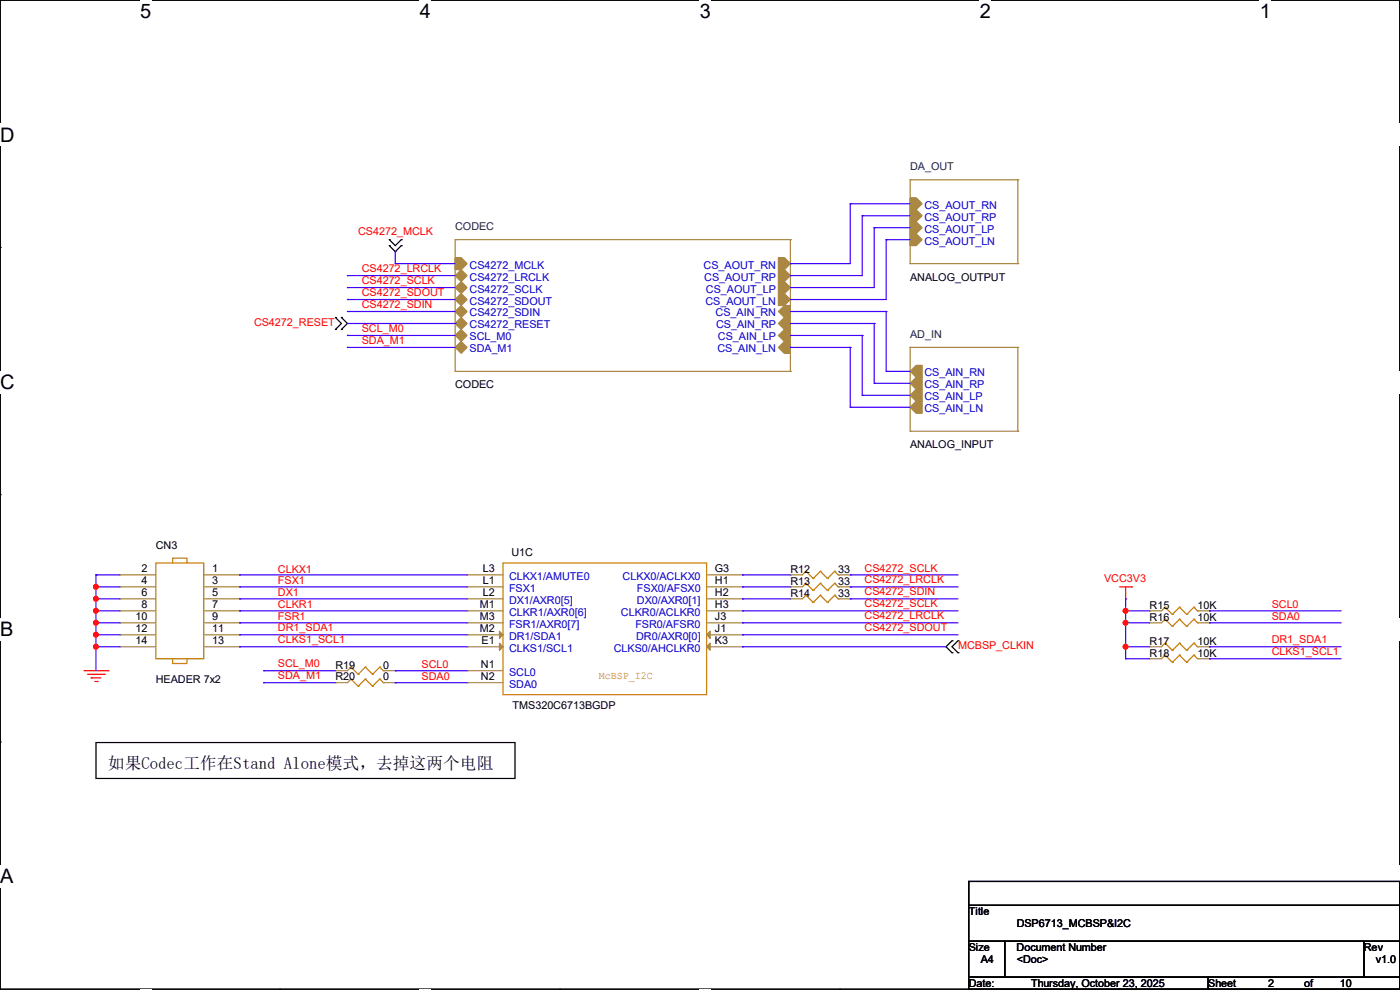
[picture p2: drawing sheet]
<svg xmlns="http://www.w3.org/2000/svg" width="297mm" height="210mm" viewBox="0 0 297 210" stroke-linecap="round" stroke-linejoin="round" font-family="sans-serif">
<path d="M0 0h297v209.8h-297z" fill="none" stroke="#000" stroke-width=".25"/>
<g fill="#fff">
<path d="M29.7 0h2.4v4.8h-2.4z"/>
<path d="M29.7 209.8h2.4v.2h-2.4z"/>
</g>
<path d="M59.4 0h.1M59.4 209.8h.1" fill="none" stroke="#000" stroke-width=".25"/>
<g fill="#fff">
<path d="M89.1 0h2.3v4.8h-2.3z"/>
<path d="M89.1 209.8h2.3v.2h-2.3z"/>
</g>
<path d="M118.8 0h.1M118.8 209.8h.1" fill="none" stroke="#000" stroke-width=".25"/>
<g fill="#fff">
<path d="M148.5 0h2.3v4.8h-2.3z"/>
<path d="M148.5 209.8h2.3v.2h-2.3z"/>
</g>
<path d="M178.2 0h.1M178.2 209.8h.1" fill="none" stroke="#000" stroke-width=".25"/>
<g fill="#fff">
<path d="M207.9 0h2.3v4.8h-2.3z"/>
<path d="M207.9 209.8h2.3v.2h-2.3z"/>
</g>
<path d="M237.6 0h.1M237.6 209.8h.1" fill="none" stroke="#000" stroke-width=".25"/>
<g fill="#fff">
<path d="M267.3 0h2.3v4.8h-2.3z"/>
<path d="M267.3 209.8h2.3v.2h-2.3z"/>
<path d="M0 26.2h3.1v4.8h-3.1z"/>
<path d="M297 26.2v4.8z"/>
<path d="M0 78.7h3.1v4.7h-3.1z"/>
<path d="M297 78.7v4.7z"/>
</g>
<path d="M0 52.5h.1M297 52.5h.1" fill="none" stroke="#000" stroke-width=".25"/>
<g fill="#fff">
<path d="M0 131.1h2.9v4.8h-2.9z"/>
<path d="M297 131.1v4.8z"/>
</g>
<path d="M0 104.9h.1M297 104.9h.1" fill="none" stroke="#000" stroke-width=".25"/>
<g fill="#fff">
<path d="M0 183.6h2.9v4.7h-2.9z"/>
<path d="M296.9 183.6h.1v4.7h-.1z"/>
</g>
<g fill="none" stroke="#000" stroke-width=".25">
<path d="M82.6 52.1h.1M82.6 50.8h.1M82.6 52.1l1.3 1.3 1.2-1.3M82.6 50.8l1.3 1.3 1.2-1.3M85.1 52.1h.1M85.1 50.8h.1M71.2 67.4h.1M71.2 69.9h.1M71.2 67.4l1.2 1.2-1.2 1.3M72.4 69.9h.1M72.4 67.4h.1M72.4 67.4l1.3 1.2-1.3 1.3"/>
<path d="M202 135.9h.1M202 138.5h.1M202 135.9l-1.3 1.3 1.3 1.3M203.2 138.5h.1M203.2 135.9h.1M203.2 135.9l-1.2 1.3 1.2 1.3M0 157.4h.1M20.4 157.5h88.9v7.6h-88.9zM297 157.4h.1M205.5 187h91.5v5.1h-91.5zM205.5 192.1h91.5v7.6h-91.5zM205.5 199.7h7.6v7.6h-7.6z"/>
<path d="M213.1 199.7h76.2v7.6h-76.2zM289.3 199.7h7.7v7.6h-7.7zM205.5 207.3h50.8v2.5h-50.8zM256.3 207.3h40.7v2.5h-40.7z"/>
</g>
<path d="M237.5 124.5h2.6M238.8 127h.1M238.8 124.5v2.5M240.1 124.5h.1M17.8 142.3h5.1M18.6 143h3.5M19.3 143.8h.1M19.3 143.8h2.1M20.1 144.6h.5M20.6 144.6h.1M22.1 143h.1M22.9 142.3h.1" fill="none" stroke="#f00" stroke-width=".25"/>
<g fill="none" stroke="#cc8006" stroke-width=".25">
<path d="M33.1 119.4h10.1v20.3h-10.1zM36.6 119.4v-1h3.1v1M106.7 119.4h43.2v28h-43.2zM36.6 139.7v1.1h3.1v-1.1M171 123.7h.1M171 121.2h.1M171 126.3h.1M171 123.7l-.8 .8M171 123.7l1.5 1.6M171 121.2l-.8 .8M171 121.2l1.5 1.5M171 126.3l-.8 .7"/>
<path d="M171 126.3l1.5 1.5M172.5 125.3h.1M172.5 122.7h.1M172.5 127.8h.1M174 123.7h.1M174 121.2h.1M174 126.3h.1M174 123.7l-1.5 1.6M174 123.7l1.6 1.6M174 121.2l-1.5 1.5M174 121.2l1.6 1.5M174 126.3l-1.5 1.5"/>
<path d="M174 126.3l1.6 1.5M175.6 125.3h.1M175.6 122.7h.1M175.6 127.8h.1M177.1 123.7h.1M177.1 121.2h.1M177.1 126.3h.1M177.1 123.7l-1.5 1.6M177.1 123.7l.7 .8M177.1 121.2l-1.5 1.5M177.1 121.2l.7 .8M177.1 126.3l-1.5 1.5"/>
<path d="M177.1 126.3l.7 .7M177.8 124.5h.1M177.8 122h.1M177.8 127h.1M247.2 128.8h.1M247.2 131.4h.1M247.2 136.4h.1M247.2 139h.1M247.2 128.8l-.8 .8M247.2 128.8l1.5 1.5M247.2 131.4l-.8 .7M247.2 131.4l1.5 1.5"/>
<path d="M247.2 136.4l-.8 .8M247.2 136.4l1.5 1.6M247.2 139l-.8 .7M247.2 139l1.5 1.5M248.7 130.3h.1M248.7 132.9h.1M248.7 138h.1M250.2 128.8h.1M250.2 131.4h.1M250.2 136.4h.1M250.2 139h.1M250.2 128.8l-1.5 1.5"/>
<path d="M250.2 128.8l1.6 1.5M250.2 131.4l-1.5 1.5M250.2 131.4l1.6 1.5M250.2 136.4l-1.5 1.6M250.2 136.4l1.6 1.6M250.2 139l-1.5 1.5M250.2 139l1.6 1.5M251.8 130.3h.1M251.8 132.9h.1M251.8 138h.1M253.3 128.8h.1M253.3 131.4h.1"/>
<path d="M253.3 136.4h.1M253.3 139h.1M253.3 128.8l-1.5 1.5M253.3 128.8l.7 .8M253.3 131.4l-1.5 1.5M253.3 131.4l.7 .7M253.3 136.4l-1.5 1.6M253.3 136.4l.7 .8M253.3 139l-1.5 1.5M253.3 139l.7 .7M254 129.6h.1M254 132.1h.1"/>
<path d="M254 137.2h.1M254 139.7h.1M74.5 141.5h.1M74.5 144.1h.1M74.5 141.5l-.8 .8M74.5 141.5l1.5 1.5M74.5 144.1l-.8 .7M74.5 144.1l1.5 1.5M76 143h.1M76 145.6h.1M77.5 141.5h.1M77.5 144.1h.1"/>
<path d="M77.5 141.5l-1.5 1.5M77.5 141.5l1.5 1.5M77.5 144.1l-1.5 1.5M77.5 144.1l1.5 1.5M79 143h.1M79 145.6h.1M80.6 141.5h.1M80.6 144.1h.1M80.6 141.5l-1.6 1.5M80.6 141.5l.7 .8M80.6 144.1l-1.6 1.5M80.6 144.1l.7 .7"/>
<path d="M81.3 142.3h.1M81.3 144.8h.1M248.7 140.5h.1M251.8 140.5h.1"/>
</g>
<g fill="none" stroke="#a84" stroke-width=".25">
<path d="M193.1 38.1h.1M193.1 38.1v17.8M193.1 38.1h22.8M215.9 38.1h.1M215.9 38.1v17.8M96.6 50.8h.1M96.6 50.8h71.1M96.6 50.8v28M167.7 50.8h.1M167.7 50.8v28M193.1 55.9h.1M193.1 55.9h22.8"/>
<path d="M215.9 55.9h.1M96.6 78.8h.1M96.6 78.8h71.1M167.7 78.8h.1M193.1 73.7h.1M193.1 73.7h22.8M193.1 73.7v17.8M215.9 73.7h.1M215.9 73.7v17.8M193.1 91.5h.1M193.1 91.5h22.8M215.9 91.5h.1"/>
<path d="M25.4 132.1h.1M25.4 134.7h.1M25.4 137.2h.1M25.4 122h.1M25.4 124.5h.1M25.4 127h.1M25.4 129.6h.1M25.4 124.5h7.7M25.4 129.6h7.7M25.4 132.1h7.7M25.4 122h7.7M25.4 127h7.7"/>
<path d="M25.4 137.2h7.7M25.4 134.7h7.7M43.2 124.5h7.6M43.2 129.6h7.6M43.2 132.1h7.6M43.2 122h7.6M43.2 127h7.6M43.2 137.2h7.6M43.2 134.7h7.6M50.8 122h.1M50.8 134.7h.1M50.8 137.2h.1"/>
<path d="M50.8 124.5h.1M50.8 127h.1M50.8 129.6h.1M50.8 132.1h.1M99.1 122h.1M99.1 124.5h.1M99.1 127h.1M99.1 129.6h.1M99.1 132.1h.1M99.1 134.7h.1M99.1 137.2h.1M99.1 124.5h7.6"/>
<path d="M99.1 129.6h7.6M99.1 132.1h7.6M99.1 122h7.6M99.1 127h7.6M99.1 137.2h7.6M99.1 134.7h7.6M149.9 124.5h7.6M149.9 129.6h7.6M149.9 132.1h7.6M149.9 122h7.6M149.9 127h7.6M149.9 137.2h7.6"/>
<path d="M149.9 134.7h7.6M157.5 122h.1M157.5 124.5h.1M157.5 127h.1M157.5 129.6h.1M157.5 132.1h.1M157.5 134.7h.1M157.5 137.2h.1M167.7 124.5h.1M167.7 122h.1M167.7 127h.1M167.7 124.5h2.5"/>
<path d="M167.7 122h2.5M167.7 127h2.5M177.8 124.5h2.6M177.8 122h2.6M177.8 127h2.6M180.4 124.5h.1M180.4 122h.1M180.4 127h.1M243.9 129.6h.1M243.9 132.1h.1M243.9 137.2h.1M243.9 139.7h.1"/>
<path d="M243.9 129.6h2.5M243.9 132.1h2.5M243.9 137.2h2.5M243.9 139.7h2.5M254 129.6h2.6M254 132.1h2.6M254 137.2h2.6M254 139.7h2.6M256.6 129.6h.1M256.6 132.1h.1M256.6 137.2h.1M256.6 139.7h.1"/>
<path d="M71.2 142.3h.1M71.2 144.8h.1M71.2 142.3h2.5M71.2 144.8h2.5M81.3 142.3h2.6M81.3 144.8h2.6M83.9 142.3h.1M83.9 144.8h.1M99.1 142.3h.1M99.1 144.8h.1M99.1 142.3h7.6M99.1 144.8h7.6"/>
</g>
<g fill="#a84" stroke="#a84" stroke-width=".25">
<path d="M106 133.9l.7 .8-.7 .7z"/>
<path d="M106 136.4l.7 .8-.7 .8z"/>
<path d="M150.7 133.9v1.5l-.8-.7z"/>
<path d="M149.9 137.2l.8-.8v1.6z"/>
<path d="M194.4 82.6h1.2v2.5h-1.2l-1.3-1.2z" fill-rule="evenodd"/>
<path d="M193.1 86.4l1.3-1.3h1.2v2.6h-1.2z" fill-rule="evenodd"/>
<path d="M193.1 81.3l1.3-1.2h1.2v2.5h-1.2z" fill-rule="evenodd"/>
<path d="M194.4 77.5h1.2v2.6h-1.2l-1.3-1.3z" fill-rule="evenodd"/>
<path d="M193.1 49.6h1.3l1.2 1.2-1.2 1.3h-1.3z" fill-rule="evenodd"/>
<path d="M193.1 47h1.3l1.2 1.3-1.2 1.3h-1.3z" fill-rule="evenodd"/>
<path d="M193.1 42h1.3l1.2 1.2-1.2 1.3h-1.3z" fill-rule="evenodd"/>
<path d="M193.1 44.5h1.3l1.2 1.3-1.2 1.2h-1.3z" fill-rule="evenodd"/>
<path d="M165.1 54.7h1.3l1.3 1.2-1.3 1.3h-1.3z" fill-rule="evenodd"/>
<path d="M165.1 57.2h1.3l1.3 1.3-1.3 1.2h-1.3z" fill-rule="evenodd"/>
<path d="M165.1 59.7h1.3l1.3 1.3-1.3 1.3h-1.3z" fill-rule="evenodd"/>
<path d="M165.1 62.3h1.3l1.3 1.2-1.3 1.3h-1.3z" fill-rule="evenodd"/>
<path d="M165.1 66.1l1.3-1.3h1.3v2.6h-1.3z" fill-rule="evenodd"/>
<path d="M165.1 68.6l1.3-1.2h1.3v2.5h-1.3z" fill-rule="evenodd"/>
<path d="M165.1 71.2l1.3-1.3h1.3v2.5h-1.3z" fill-rule="evenodd"/>
<path d="M165.1 73.7l1.3-1.3h1.3v2.6h-1.3z" fill-rule="evenodd"/>
<path d="M96.6 54.7h1.2l1.3 1.2-1.3 1.3h-1.2z" fill-rule="evenodd"/>
<path d="M96.6 58.5l1.2-1.3 1.3 1.3-1.3 1.2z" fill-rule="evenodd"/>
<path d="M96.6 61l1.2-1.3 1.3 1.3-1.3 1.3z" fill-rule="evenodd"/>
<path d="M96.6 63.5l1.2-1.2 1.3 1.2-1.3 1.3z" fill-rule="evenodd"/>
<path d="M96.6 66.1l1.2-1.3 1.3 1.3-1.3 1.3z" fill-rule="evenodd"/>
<path d="M96.6 68.6l1.2-1.2 1.3 1.2-1.3 1.3z" fill-rule="evenodd"/>
<path d="M96.6 71.2l1.2-1.3 1.3 1.3-1.3 1.2z" fill-rule="evenodd"/>
<path d="M96.6 73.7l1.2-1.3 1.3 1.3-1.3 1.3z" fill-rule="evenodd"/>
</g>
<g fill="none" stroke="#4200ff" stroke-width=".25">
<path d="M73.7 58.5h.1M73.7 58.5h22.9M83.9 53.4h.1M83.9 55.9h.1M83.9 55.9h12.7M83.9 53.4v2.5M167.7 55.9h.1M167.7 58.5h.1M180.4 43.2h.1M180.4 43.2h12.7M180.4 43.2v12.7h-12.7M182.9 45.8h.1"/>
<path d="M182.9 45.8v12.7h-15.2M182.9 45.8h10.2M185.5 48.3h.1M185.5 48.3v12.7h-17.8M185.5 48.3h7.6M188 50.8h.1M188 50.8v12.7h-20.3M188 50.8h5.1M73.7 61h.1M73.7 63.5h.1M73.7 66.1h.1M73.7 71.2h.1"/>
<path d="M73.7 73.7h.1M73.7 61h22.9M73.7 63.5h22.9M73.7 66.1h22.9M73.7 68.6h22.9M73.7 71.2h22.9M73.7 73.7h22.9M96.6 68.6h.1M167.7 61h.1M167.7 63.5h.1M167.7 66.1h.1M167.7 68.6h.1"/>
<path d="M167.7 71.2h.1M167.7 73.7h.1M167.7 66.1h20.3M167.7 68.6h17.8M167.7 71.2h15.2M167.7 73.7h12.7M180.4 73.7h.1M180.4 73.7v12.7M182.9 71.2h.1M182.9 71.2v12.7M185.5 68.6h.1M185.5 68.6v12.7"/>
<path d="M188 66.1h.1M188 78.8h.1M188 66.1v12.7M188 78.8h5.1M180.4 86.4h.1M180.4 86.4h12.7M182.9 83.9h.1M182.9 83.9h10.2M185.5 81.3h.1M185.5 81.3h7.6M20.4 122h.1M20.4 124.5h.1"/>
<path d="M20.4 127h.1M20.4 129.6h.1M20.4 132.1h.1M20.4 134.7h.1M20.4 137.2h.1M20.4 122h5M20.4 124.5h5M20.4 127h5M20.4 129.6h5M20.4 132.1h5M20.4 134.7h5M20.4 137.2h5"/>
<path d="M20.4 122v20.3M50.8 122h.1M50.8 124.5h.1M50.8 127h.1M50.8 129.6h.1M50.8 132.1h.1M50.8 134.7h.1M50.8 137.2h.1M50.8 122h48.3M50.8 124.5h48.3M50.8 127h48.3M50.8 129.6h48.3"/>
<path d="M50.8 132.1h48.3M50.8 134.7h48.3M50.8 137.2h48.3M157.5 122h.1M157.5 124.5h.1M157.5 127h.1M157.5 129.6h.1M157.5 132.1h.1M157.5 134.7h.1M157.5 137.2h.1M157.5 122h10.2M157.5 124.5h10.2"/>
<path d="M157.5 127h10.2M157.5 129.6h45.7M157.5 132.1h45.7M157.5 134.7h45.7M157.5 137.2h43.2M180.4 122h.1M180.4 124.5h.1M180.4 127h.1M180.4 122h22.8M180.4 124.5h22.8M180.4 127h22.8M238.8 127h.1"/>
<path d="M238.8 129.6h.1M238.8 132.1h.1M238.8 137.2h.1M238.8 139.7h.1M238.8 129.6h5.1M238.8 132.1h5.1M238.8 137.2h5.1M238.8 127v12.7M238.8 139.7h5.1M256.6 129.6h.1M256.6 132.1h.1M256.6 137.2h.1"/>
<path d="M256.6 139.7h.1M256.6 129.6h27.9M256.6 132.1h27.9M256.6 137.2h27.9M256.6 139.7h27.9M55.9 142.3h.1M55.9 144.8h.1M55.9 142.3h15.3M55.9 144.8h15.3M83.9 142.3h.1M83.9 144.8h.1M83.9 142.3h15.2"/>
<path d="M83.9 144.8h15.2"/>
</g>
<g fill="#f00" stroke="#f00" stroke-width=".25">
<circle cx="20.3" cy="124.5" r=".49"/>
<circle cx="20.3" cy="127" r=".49"/>
<circle cx="20.3" cy="132.1" r=".49"/>
<circle cx="20.3" cy="129.6" r=".49"/>
<circle cx="20.3" cy="134.6" r=".49"/>
<circle cx="20.3" cy="137.2" r=".49"/>
<circle cx="238.8" cy="132.1" r=".49"/>
<circle cx="238.8" cy="129.6" r=".49"/>
<circle cx="238.8" cy="137.2" r=".49"/>
</g>
<g font-size="4.2">
<text x="29.7" y="3.9">5</text>
<text x="89.1" y="3.9">4</text>
<text x="148.5" y="3.9">3</text>
<text x="207.9" y="3.9">2</text>
<text x="267.3" y="3.9">1</text>
<text x="0" y="30.1">D</text>
<text x="0" y="82.5">C</text>
<text x="0" y="135">B</text>
<text x="0" y="187.4">A</text>
<text x="297" y="187.4">A</text>
</g>
<text font-size="3.6" x="22.9" y="163.1">如果Codec工作在Stand Alone模式，去掉这两个电阻</text>
<g font-size="2.3" fill="#004040">
<text x="193.1" y="36.2">DA_OUT</text>
<text x="96.6" y="48.9">CODEC</text>
<text x="193.1" y="71.7">AD_IN</text>
</g>
<g font-size="2.3" fill="#00c">
<text x="196.1" y="44.3">CS_AOUT_RN</text>
<text x="196.1" y="46.8">CS_AOUT_RP</text>
<text x="196.1" y="51.9">CS_AOUT_LN</text>
<text x="196.1" y="49.4">CS_AOUT_LP</text>
<text x="99.6" y="57">CS4272_MCLK</text>
<text x="99.6" y="59.5">CS4272_LRCLK</text>
<text x="149.3" y="57">CS_AOUT_RN</text>
<text x="149.4" y="59.5">CS_AOUT_RP</text>
<text x="99.6" y="62.1">CS4272_SCLK</text>
<text x="99.6" y="64.6">CS4272_SDOUT</text>
<text x="149.7" y="64.6">CS_AOUT_LN</text>
<text x="149.8" y="62.1">CS_AOUT_LP</text>
<text x="99.6" y="67.1">CS4272_SDIN</text>
<text x="99.6" y="69.7">CS4272_RESET</text>
<text x="151.8" y="67.1">CS_AIN_RN</text>
<text x="151.9" y="69.7">CS_AIN_RP</text>
<text x="99.6" y="72.2">SCL_M0</text>
<text x="99.6" y="74.8">SDA_M1</text>
<text x="152.2" y="74.8">CS_AIN_LN</text>
<text x="152.3" y="72.2">CS_AIN_LP</text>
<text x="196.1" y="82.4">CS_AIN_RP</text>
<text x="196.1" y="79.8">CS_AIN_RN</text>
<text x="196.1" y="84.9">CS_AIN_LP</text>
<text x="196.1" y="87.5">CS_AIN_LN</text>
<text x="108" y="123">CLKX1/AMUTE0</text>
<text x="108" y="125.6">FSX1</text>
<text x="132.1" y="123">CLKX0/ACLKX0</text>
<text x="135.1" y="125.6">FSX0/AFSX0</text>
<text x="108" y="128.1">DX1/AXR0[5]</text>
<text x="108" y="130.6">CLKR1/AXR0[6]</text>
<text x="131.7" y="130.6">CLKR0/ACLKR0</text>
<text x="135.1" y="128.1">DX0/AXR0[1]</text>
<text x="108" y="133.2">FSR1/AXR0[7]</text>
<text x="108" y="135.7">DR1/SDA1</text>
<text x="134.8" y="133.2">FSR0/AFSR0</text>
<text x="135" y="135.7">DR0/AXR0[0]</text>
<text x="108" y="138.3">CLKS1/SCL1</text>
<text x="108" y="143.3">SCL0</text>
<text x="130.2" y="138.3">CLKS0/AHCLKR0</text>
<text x="108" y="145.9">SDA0</text>
</g>
<g font-size="2.3" fill="#f00">
<text x="76" y="49.9">CS4272_MCLK</text>
<text x="76.8" y="57.7">CS4272_LRCLK</text>
<text x="76.8" y="60.3">CS4272_SCLK</text>
<text x="76.8" y="62.8">CS4272_SDOUT</text>
<text x="76.8" y="65.4">CS4272_SDIN</text>
<text x="53.9" y="69.2">CS4272_RESET</text>
<text x="76.8" y="70.4">SCL_M0</text>
<text x="76.8" y="73">SDA_M1</text>
<text x="59" y="121.5">CLKX1</text>
<text x="59" y="124">FSX1</text>
<text x="183.4" y="121.2">CS4272_SCLK</text>
<text x="183.4" y="123.8">CS4272_LRCLK</text>
<text x="234.2" y="123.5">VCC3V3</text>
<text x="59" y="126.5">DX1</text>
<text x="59" y="129.1">CLKR1</text>
<text x="59" y="131.6">FSR1</text>
<text x="183.4" y="126.3">CS4272_SDIN</text>
<text x="183.4" y="128.9">CS4272_SCLK</text>
<text x="183.4" y="131.4">CS4272_LRCLK</text>
<text x="269.8" y="129.1">SCL0</text>
<text x="269.8" y="131.6">SDA0</text>
<text x="59" y="133.9">DR1_SDA1</text>
<text x="59" y="136.5">CLKS1_SCL1</text>
<text x="183.4" y="133.9">CS4272_SDOUT</text>
<text x="203.2" y="137.8">MCBSP_CLKIN</text>
<text x="269.8" y="136.5">DR1_SDA1</text>
<text x="59" y="141.6">SCL_M0</text>
<text x="89.5" y="141.8">SCL0</text>
<text x="269.8" y="139">CLKS1_SCL1</text>
<text x="59" y="144.1">SDA_M1</text>
<text x="89.5" y="144.3">SDA0</text>
</g>
<g font-size="2.3">
<text x="193.1" y="59.5">ANALOG_OUTPUT</text>
<text x="96.6" y="82.4">CODEC</text>
<text x="193.1" y="95.1">ANALOG_INPUT</text>
<text x="33.1" y="116.4">CN3</text>
<text x="108.5" y="117.9">U1C</text>
<text x="30" y="121.4">2</text>
<text x="30" y="124">4</text>
<text x="45" y="121.4">1</text>
<text x="45" y="124">3</text>
<text x="102.4" y="121.4">L3</text>
<text x="102.4" y="124">L1</text>
<text x="151.7" y="121.4">G3</text>
<text x="151.7" y="124">H1</text>
<text x="167.7" y="124">R13</text>
<text x="167.7" y="121.5">R12</text>
<text x="177.8" y="124">33</text>
<text x="177.8" y="121.5">33</text>
<text x="28.7" y="131.6">10</text>
<text x="30" y="126.5">6</text>
<text x="30" y="129">8</text>
<text x="45" y="126.5">5</text>
<text x="45" y="129">7</text>
<text x="45" y="131.6">9</text>
<text x="101.8" y="129">M1</text>
<text x="101.8" y="131.6">M3</text>
<text x="102.4" y="126.5">L2</text>
<text x="151.7" y="126.5">H2</text>
<text x="151.7" y="129">H3</text>
<text x="151.7" y="131.6">J3</text>
<text x="167.7" y="126.6">R14</text>
<text x="177.8" y="126.6">33</text>
<text x="243.9" y="129.1">R15</text>
<text x="243.9" y="131.7">R16</text>
<text x="254" y="129.1">10K</text>
<text x="254" y="131.7">10K</text>
<text x="28.7" y="134.1">12</text>
<text x="28.7" y="136.7">14</text>
<text x="45" y="134.1">11</text>
<text x="45" y="136.7">13</text>
<text x="101.8" y="134.1">M2</text>
<text x="102.2" y="136.7">E1</text>
<text x="151.7" y="134.1">J1</text>
<text x="151.7" y="136.7">K3</text>
<text x="243.9" y="136.7">R17</text>
<text x="254" y="136.7">10K</text>
<text x="71.2" y="141.8">R19</text>
<text x="81.3" y="141.8">0</text>
<text x="102" y="141.7">N1</text>
<text x="243.9" y="139.3">R18</text>
<text x="254" y="139.3">10K</text>
<text x="33.1" y="144.9">HEADER 7x2</text>
<text x="71.2" y="144.4">R20</text>
<text x="81.3" y="144.4">0</text>
<text x="102" y="144.3">N2</text>
<text x="108.8" y="150.5">TMS320C6713BGDP</text>
<text x="205.5" y="194.1">Title</text>
<text x="215.7" y="196.7">DSP6713_MCBSP&amp;I2C</text>
<text x="205.5" y="201.8">Size</text>
<text x="215.7" y="201.8">Document Number</text>
<text x="289.4" y="201.8">Rev</text>
<text x="205.5" y="209.4">Date:</text>
<text x="208.1" y="204.3">A4</text>
<text x="215.7" y="204.3">&lt;Doc&gt;</text>
<text x="218.7" y="209.4">Thursday, October 23, 2025</text>
<text x="256.3" y="209.4">Sheet</text>
<text x="269" y="209.4">2</text>
<text x="276.7" y="209.4">of</text>
<text x="284.3" y="209.4">10</text>
<text x="291.9" y="204.3">v1.0</text>
</g>
<text font-size="2.3" fill="#cc8006" x="127" y="144.1">McBSP_I2C</text>
</svg>
